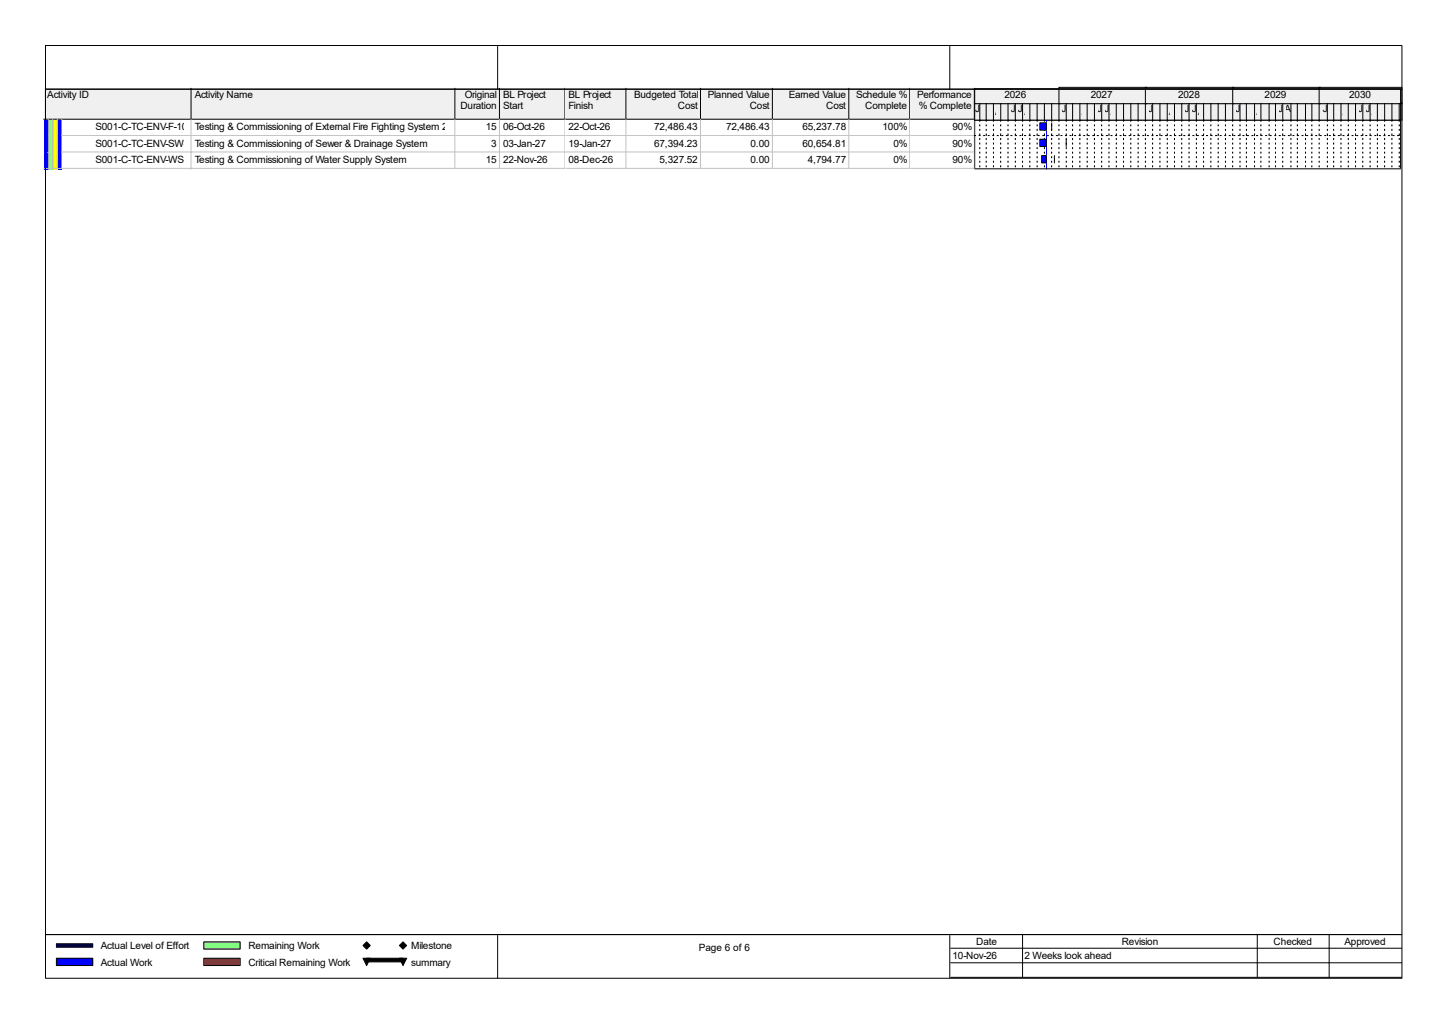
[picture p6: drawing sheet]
<svg xmlns="http://www.w3.org/2000/svg" width="420mm" height="297mm" viewBox="0 0 420 297" stroke-linecap="round" stroke-linejoin="round" font-family="sans-serif">
<path d="M12.9 25.6h42.7v9.2h-42.7z" fill="#f0f0f0"/>
<path d="M55.4 25.6v8.9h-42.7" fill="none" stroke="#000" stroke-width=".29"/>
<path d="M55.6 25.6h76.5v9.2h-76.5z" fill="#f0f0f0"/>
<path d="M131.8 25.6v8.9h-76.4" fill="none" stroke="#000" stroke-width=".29"/>
<path d="M132.1 25.6h12.9v9.2h-12.9z" fill="#f0f0f0"/>
<path d="M144.8 25.6v8.9h-13" fill="none" stroke="#000" stroke-width=".29"/>
<path d="M145 25.6h19v9.2h-19z" fill="#f0f0f0"/>
<path d="M163.8 25.6v8.9h-19" fill="none" stroke="#000" stroke-width=".29"/>
<path d="M164 25.6h17.7v9.2h-17.7z" fill="#f0f0f0"/>
<path d="M181.4 25.6v8.9h-17.6" fill="none" stroke="#000" stroke-width=".29"/>
<path d="M181.7 25.6h21.6v9.2h-21.6z" fill="#f0f0f0"/>
<path d="M203 25.6v8.9h-21.6" fill="none" stroke="#000" stroke-width=".29"/>
<path d="M203.3 25.6h20.9v9.2h-20.9z" fill="#f0f0f0"/>
<path d="M223.9 25.6v8.9h-20.9" fill="none" stroke="#000" stroke-width=".29"/>
<path d="M224.2 25.6h22.1v9.2h-22.1z" fill="#f0f0f0"/>
<path d="M246 25.6v8.9h-22.1" fill="none" stroke="#000" stroke-width=".29"/>
<path d="M246.3 25.6h17.6v9.2h-17.6z" fill="#f0f0f0"/>
<path d="M263.7 25.6v8.9h-17.7" fill="none" stroke="#000" stroke-width=".29"/>
<path d="M263.9 25.6h18.8v9.2h-18.8z" fill="#f0f0f0"/>
<path d="M282.4 25.6v8.9h-18.7" fill="none" stroke="#000" stroke-width=".29"/>
<path d="M12.9 34.8h1.3v4.7h-1.3z" fill="#00f"/>
<path d="M14 34.5v5.1" fill="none" stroke="#c0c0c0" stroke-width=".29"/>
<path d="M14.2 34.8h1.4v4.7h-1.4z" fill="#80ff80"/>
<path d="M15.3 34.5v5.1" fill="none" stroke="#c0c0c0" stroke-width=".29"/>
<path d="M15.6 34.8h1.3v4.7h-1.3z" fill="#ff0"/>
<path d="M16.6 34.5v5.1" fill="none" stroke="#c0c0c0" stroke-width=".29"/>
<path d="M16.9 34.8h1.3v4.7h-1.3z" fill="#00f"/>
<path d="M17.9 34.5v5.1" fill="none" stroke="#c0c0c0" stroke-width=".29"/>
<path d="M18.2 34.8h37.4v4.7h-37.4z" fill="#fff"/>
<path d="M17.9 39.3h37.7M55.4 34.5v5.1" fill="none" stroke="#c0c0c0" stroke-width=".29"/>
<g fill="#fff">
<path d="M55.6 34.8h76.5v4.7h-76.5z"/>
<path d="M56.2 35.1h75.1v4.2h-75.1z"/>
</g>
<path d="M131.8 34.5v4.8h-76.2" fill="none" stroke="#c0c0c0" stroke-width=".29"/>
<g fill="#fff">
<path d="M132.1 34.8h12.9v4.7h-12.9z"/>
<path d="M132.6 35.1h11.6v4.2h-11.6z"/>
</g>
<path d="M144.8 34.5v4.8h-12.7" fill="none" stroke="#c0c0c0" stroke-width=".29"/>
<g fill="#fff">
<path d="M145 34.8h19v4.7h-19z"/>
<path d="M145.5 35.1h17.7v4.2h-17.7z"/>
</g>
<path d="M163.8 34.5v4.8h-18.8" fill="none" stroke="#c0c0c0" stroke-width=".29"/>
<g fill="#fff">
<path d="M164 34.8h17.7v4.7h-17.7z"/>
<path d="M164.5 35.1h16.4v4.2h-16.4z"/>
</g>
<path d="M181.4 34.5v4.8h-17.4" fill="none" stroke="#c0c0c0" stroke-width=".29"/>
<g fill="#fff">
<path d="M181.7 34.8h21.6v4.7h-21.6z"/>
<path d="M182.2 35.1h20.3v4.2h-20.3z"/>
</g>
<path d="M203 34.5v4.8h-21.3" fill="none" stroke="#c0c0c0" stroke-width=".29"/>
<g fill="#fff">
<path d="M203.3 34.8h20.9v4.7h-20.9z"/>
<path d="M203.8 35.1h19.6v4.2h-19.6z"/>
</g>
<path d="M223.9 34.5v4.8h-20.6" fill="none" stroke="#c0c0c0" stroke-width=".29"/>
<g fill="#fff">
<path d="M224.2 34.8h22.1v4.7h-22.1z"/>
<path d="M224.7 35.1h20.8v4.2h-20.8z"/>
</g>
<path d="M246 34.5v4.8h-21.9" fill="none" stroke="#c0c0c0" stroke-width=".29"/>
<g fill="#fff">
<path d="M246.3 34.8h17.6v4.7h-17.6z"/>
<path d="M246.8 35.1h16.3v4.2h-16.3z"/>
</g>
<path d="M263.7 34.5v4.8h-17.4" fill="none" stroke="#c0c0c0" stroke-width=".29"/>
<g fill="#fff">
<path d="M263.9 34.8h18.8v4.7h-18.8z"/>
<path d="M264.5 35.1h17.4v4.2h-17.4z"/>
</g>
<path d="M282.4 34.5v4.8h-18.4" fill="none" stroke="#c0c0c0" stroke-width=".29"/>
<path d="M12.9 39.5h1.3v4.8h-1.3z" fill="#00f"/>
<path d="M14 39.3v5" fill="none" stroke="#c0c0c0" stroke-width=".29"/>
<path d="M14.2 39.5h1.4v4.8h-1.4z" fill="#80ff80"/>
<path d="M15.3 39.3v5" fill="none" stroke="#c0c0c0" stroke-width=".29"/>
<path d="M15.6 39.5h1.3v4.8h-1.3z" fill="#ff0"/>
<path d="M16.6 39.3v5" fill="none" stroke="#c0c0c0" stroke-width=".29"/>
<path d="M16.9 39.5h1.3v4.8h-1.3z" fill="#00f"/>
<path d="M17.9 39.3v5" fill="none" stroke="#c0c0c0" stroke-width=".29"/>
<path d="M18.2 39.5h37.4v4.8h-37.4z" fill="#fff"/>
<path d="M55.4 39.3v5M17.9 44h37.7" fill="none" stroke="#c0c0c0" stroke-width=".29"/>
<g fill="#fff">
<path d="M55.6 39.5h76.5v4.8h-76.5z"/>
<path d="M56.2 39.8h75.1v4.2h-75.1z"/>
</g>
<path d="M131.8 39.3v4.7h-76.2" fill="none" stroke="#c0c0c0" stroke-width=".29"/>
<g fill="#fff">
<path d="M132.1 39.5h12.9v4.8h-12.9z"/>
<path d="M132.6 39.8h11.6v4.2h-11.6z"/>
</g>
<path d="M144.8 39.3v4.7h-12.7" fill="none" stroke="#c0c0c0" stroke-width=".29"/>
<g fill="#fff">
<path d="M145 39.5h19v4.8h-19z"/>
<path d="M145.5 39.8h17.7v4.2h-17.7z"/>
</g>
<path d="M163.8 39.3v4.7h-18.8" fill="none" stroke="#c0c0c0" stroke-width=".29"/>
<g fill="#fff">
<path d="M164 39.5h17.7v4.8h-17.7z"/>
<path d="M164.5 39.8h16.4v4.2h-16.4z"/>
</g>
<path d="M181.4 39.3v4.7h-17.4" fill="none" stroke="#c0c0c0" stroke-width=".29"/>
<g fill="#fff">
<path d="M181.7 39.5h21.6v4.8h-21.6z"/>
<path d="M182.2 39.8h20.3v4.2h-20.3z"/>
</g>
<path d="M203 39.3v4.7h-21.3" fill="none" stroke="#c0c0c0" stroke-width=".29"/>
<g fill="#fff">
<path d="M203.3 39.5h20.9v4.8h-20.9z"/>
<path d="M203.8 39.8h19.6v4.2h-19.6z"/>
</g>
<path d="M223.9 39.3v4.7h-20.6" fill="none" stroke="#c0c0c0" stroke-width=".29"/>
<g fill="#fff">
<path d="M224.2 39.5h22.1v4.8h-22.1z"/>
<path d="M224.7 39.8h20.8v4.2h-20.8z"/>
</g>
<path d="M246 39.3v4.7h-21.9" fill="none" stroke="#c0c0c0" stroke-width=".29"/>
<g fill="#fff">
<path d="M246.3 39.5h17.6v4.8h-17.6z"/>
<path d="M246.8 39.8h16.3v4.2h-16.3z"/>
</g>
<path d="M263.7 39.3v4.7h-17.4" fill="none" stroke="#c0c0c0" stroke-width=".29"/>
<g fill="#fff">
<path d="M263.9 39.5h18.8v4.8h-18.8z"/>
<path d="M264.5 39.8h17.4v4.2h-17.4z"/>
</g>
<path d="M282.4 39.3v4.7h-18.4" fill="none" stroke="#c0c0c0" stroke-width=".29"/>
<path d="M12.9 44.3h1.3v4.8h-1.3z" fill="#00f"/>
<path d="M12.7 48.8h1.5M14 44v5" fill="none" stroke="#c0c0c0" stroke-width=".29"/>
<path d="M14.2 44.3h1.4v4.8h-1.4z" fill="#80ff80"/>
<path d="M14 48.8h1.6M15.3 44v5" fill="none" stroke="#c0c0c0" stroke-width=".29"/>
<path d="M15.6 44.3h1.3v4.8h-1.3z" fill="#ff0"/>
<path d="M15.3 48.8h1.6M16.6 44v5" fill="none" stroke="#c0c0c0" stroke-width=".29"/>
<path d="M16.9 44.3h1.3v4.8h-1.3z" fill="#00f"/>
<path d="M16.6 48.8h1.6M17.9 44v5" fill="none" stroke="#c0c0c0" stroke-width=".29"/>
<path d="M18.2 44.3h37.4v4.8h-37.4z" fill="#fff"/>
<path d="M17.9 48.8h37.7M55.4 44v5" fill="none" stroke="#c0c0c0" stroke-width=".29"/>
<g fill="#fff">
<path d="M55.6 44.3h76.5v4.8h-76.5z"/>
<path d="M56.2 44.6h75.1v4.2h-75.1z"/>
</g>
<path d="M131.8 44v4.8h-76.2" fill="none" stroke="#c0c0c0" stroke-width=".29"/>
<g fill="#fff">
<path d="M132.1 44.3h12.9v4.8h-12.9z"/>
<path d="M132.6 44.6h11.6v4.2h-11.6z"/>
</g>
<path d="M144.8 44v4.8h-12.7" fill="none" stroke="#c0c0c0" stroke-width=".29"/>
<g fill="#fff">
<path d="M145 44.3h19v4.8h-19z"/>
<path d="M145.5 44.6h17.7v4.2h-17.7z"/>
</g>
<path d="M163.8 44v4.8h-18.8" fill="none" stroke="#c0c0c0" stroke-width=".29"/>
<g fill="#fff">
<path d="M164 44.3h17.7v4.8h-17.7z"/>
<path d="M164.5 44.6h16.4v4.2h-16.4z"/>
</g>
<path d="M181.4 44v4.8h-17.4" fill="none" stroke="#c0c0c0" stroke-width=".29"/>
<g fill="#fff">
<path d="M181.7 44.3h21.6v4.8h-21.6z"/>
<path d="M182.2 44.6h20.3v4.2h-20.3z"/>
</g>
<path d="M203 44v4.8h-21.3" fill="none" stroke="#c0c0c0" stroke-width=".29"/>
<g fill="#fff">
<path d="M203.3 44.3h20.9v4.8h-20.9z"/>
<path d="M203.8 44.6h19.6v4.2h-19.6z"/>
</g>
<path d="M223.9 44v4.8h-20.6" fill="none" stroke="#c0c0c0" stroke-width=".29"/>
<g fill="#fff">
<path d="M224.2 44.3h22.1v4.8h-22.1z"/>
<path d="M224.7 44.6h20.8v4.2h-20.8z"/>
</g>
<path d="M246 44v4.8h-21.9" fill="none" stroke="#c0c0c0" stroke-width=".29"/>
<g fill="#fff">
<path d="M246.3 44.3h17.6v4.8h-17.6z"/>
<path d="M246.8 44.6h16.3v4.2h-16.3z"/>
</g>
<path d="M263.7 44v4.8h-17.4" fill="none" stroke="#c0c0c0" stroke-width=".29"/>
<g fill="#fff">
<path d="M263.9 44.3h18.8v4.8h-18.8z"/>
<path d="M264.5 44.6h17.4v4.2h-17.4z"/>
</g>
<path d="M282.4 44v4.8h-18.4" fill="none" stroke="#c0c0c0" stroke-width=".29"/>
<path d="M282.4 25.6h123.7v23.5h-123.7z" fill="#fff"/>
<path d="M282.4 25.5h123.4v9.3h-123.4z" fill-rule="evenodd" fill="#f0f0f0" stroke="#000" stroke-width=".29"/>
<g fill="none" stroke="#000" stroke-width=".29">
<path d="M284 34.8v.5M284 36.1v.6M284 37.4v.6M284 38.8v.5M285.8 34.8v.5M285.8 36.1v.6M285.8 37.4v.6M285.8 38.8v.5M287.9 34.8v.5M287.9 36.1v.6M287.9 37.4v.6M287.9 38.8v.5"/>
<path d="M290.1 34.8v.5M290.1 36.1v.6M290.1 37.4v.6M290.1 38.8v.5M292.2 34.8v.5M292.2 36.1v.6M292.2 37.4v.6M292.2 38.8v.5M294.3 34.8v.5M294.3 36.1v.6M294.3 37.4v.6M294.3 38.8v.5"/>
<path d="M296.4 34.8v.5M296.4 36.1v.6M296.4 37.4v.6M296.4 38.8v.5M298.5 34.8v.5M298.5 36.1v.6M298.5 37.4v.6M298.5 38.8v.5M300.6 34.8v.5M300.6 36.1v.6M300.6 37.4v.6M300.6 38.8v.5"/>
<path d="M302.7 34.8v.5M302.7 36.1v.6M302.7 37.4v.6M302.7 38.8v.5M304.8 34.8v.5M304.8 36.1v.6M304.8 37.4v.6M304.8 38.8v.5M306.9 34.8v.5M306.9 36.1v.6M306.9 37.4v.6M306.9 38.8v.5"/>
<path d="M309 34.8v.5M309 36.1v.6M309 37.4v.6M309 38.8v.5M310.9 34.8v.5M310.9 36.1v.6M310.9 37.4v.6M310.9 38.8v.5M313 34.8v.5M313 36.1v.6M313 37.4v.6M313 38.8v.5"/>
<path d="M315.1 34.8v.5M315.1 36.1v.6M315.1 37.4v.6M315.1 38.8v.5M317.2 34.8v.5M317.2 36.1v.6M317.2 37.4v.6M317.2 38.8v.5M319.3 34.8v.5M319.3 36.1v.6M319.3 37.4v.6M319.3 38.8v.5"/>
<path d="M321.4 34.8v.5M321.4 36.1v.6M321.4 37.4v.6M321.4 38.8v.5M323.5 34.8v.5M323.5 36.1v.6M323.5 37.4v.6M323.5 38.8v.5M325.7 34.8v.5M325.7 36.1v.6M325.7 37.4v.6M325.7 38.8v.5"/>
<path d="M327.8 34.8v.5M327.8 36.1v.6M327.8 37.4v.6M327.8 38.8v.5M329.9 34.8v.5M329.9 36.1v.6M329.9 37.4v.6M329.9 38.8v.5M332 34.8v.5M332 36.1v.6M332 37.4v.6M332 38.8v.5"/>
<path d="M334.1 34.8v.5M334.1 36.1v.6M334.1 37.4v.6M334.1 38.8v.5M336.2 34.8v.5M336.2 36.1v.6M336.2 37.4v.6M336.2 38.8v.5M338.3 34.8v.5M338.3 36.1v.6M338.3 37.4v.6M338.3 38.8v.5"/>
<path d="M340.4 34.8v.5M340.4 36.1v.6M340.4 37.4v.6M340.4 38.8v.5M342.5 34.8v.5M342.5 36.1v.6M342.5 37.4v.6M342.5 38.8v.5M344.6 34.8v.5M344.6 36.1v.6M344.6 37.4v.6M344.6 38.8v.5"/>
<path d="M346.8 34.8v.5M346.8 36.1v.6M346.8 37.4v.6M346.8 38.8v.5M348.9 34.8v.5M348.9 36.1v.6M348.9 37.4v.6M348.9 38.8v.5M351 34.8v.5M351 36.1v.6M351 37.4v.6M351 38.8v.5"/>
<path d="M353.1 34.8v.5M353.1 36.1v.6M353.1 37.4v.6M353.1 38.8v.5M355.2 34.8v.5M355.2 36.1v.6M355.2 37.4v.6M355.2 38.8v.5M357.3 34.8v.5M357.3 36.1v.6M357.3 37.4v.6M357.3 38.8v.5"/>
<path d="M359.4 34.8v.5M359.4 36.1v.6M359.4 37.4v.6M359.4 38.8v.5M361.3 34.8v.5M361.3 36.1v.6M361.3 37.4v.6M361.3 38.8v.5M363.6 34.8v.5M363.6 36.1v.6M363.6 37.4v.6M363.6 38.8v.5"/>
<path d="M365.5 34.8v.5M365.5 36.1v.6M365.5 37.4v.6M365.5 38.8v.5M367.8 34.8v.5M367.8 36.1v.6M367.8 37.4v.6M367.8 38.8v.5M369.7 34.8v.5M369.7 36.1v.6M369.7 37.4v.6M369.7 38.8v.5"/>
<path d="M371.8 34.8v.5M371.8 36.1v.6M371.8 37.4v.6M371.8 38.8v.5M374.2 34.8v.5M374.2 36.1v.6M374.2 37.4v.6M374.2 38.8v.5M376 34.8v.5M376 36.1v.6M376 37.4v.6M376 38.8v.5"/>
<path d="M378.4 34.8v.5M378.4 36.1v.6M378.4 37.4v.6M378.4 38.8v.5M380.2 34.8v.5M380.2 36.1v.6M380.2 37.4v.6M380.2 38.8v.5M382.3 34.8v.5M382.3 36.1v.6M382.3 37.4v.6M382.3 38.8v.5"/>
<path d="M384.7 34.8v.5M384.7 36.1v.6M384.7 37.4v.6M384.7 38.8v.5M386.6 34.8v.5M386.6 36.1v.6M386.6 37.4v.6M386.6 38.8v.5M388.7 34.8v.5M388.7 36.1v.6M388.7 37.4v.6M388.7 38.8v.5"/>
<path d="M390.8 34.8v.5M390.8 36.1v.6M390.8 37.4v.6M390.8 38.8v.5M392.9 34.8v.5M392.9 36.1v.6M392.9 37.4v.6M392.9 38.8v.5M395 34.8v.5M395 36.1v.6M395 37.4v.6M395 38.8v.5"/>
<path d="M397.1 34.8v.5M397.1 36.1v.6M397.1 37.4v.6M397.1 38.8v.5M399.2 34.8v.5M399.2 36.1v.6M399.2 37.4v.6M399.2 38.8v.5M401.3 34.8v.5M401.3 36.1v.6M401.3 37.4v.6M401.3 38.8v.5"/>
<path d="M403.4 34.8v.5M403.4 36.1v.6M403.4 37.4v.6M403.4 38.8v.5M405.6 34.8v.5M405.6 36.1v.6M405.6 37.4v.6M405.6 38.8v.5M284 40.1v.5M284 41.4v.5M284 42.7v.5M284 44v.6"/>
<path d="M284 45.4v.5M284 46.7v.5M284 48v.5M285.8 40.1v.5M285.8 41.4v.5M285.8 42.7v.5M285.8 44v.6M285.8 45.4v.5M285.8 46.7v.5M285.8 48v.5M287.9 40.1v.5M287.9 41.4v.5"/>
<path d="M287.9 42.7v.5M287.9 44v.6M287.9 45.4v.5M287.9 46.7v.5M287.9 48v.5M290.1 40.1v.5M290.1 41.4v.5M290.1 42.7v.5M290.1 44v.6M290.1 45.4v.5M290.1 46.7v.5M290.1 48v.5"/>
<path d="M292.2 40.1v.5M292.2 41.4v.5M292.2 42.7v.5M292.2 44v.6M292.2 45.4v.5M292.2 46.7v.5M292.2 48v.5M294.3 40.1v.5M294.3 41.4v.5M294.3 42.7v.5M294.3 44v.6M294.3 45.4v.5"/>
<path d="M294.3 46.7v.5M294.3 48v.5M296.4 40.1v.5M296.4 41.4v.5M296.4 42.7v.5M296.4 44v.6M296.4 45.4v.5M296.4 46.7v.5M296.4 48v.5M298.5 40.1v.5M298.5 41.4v.5M298.5 42.7v.5"/>
<path d="M298.5 44v.6M298.5 45.4v.5M298.5 46.7v.5M298.5 48v.5M300.6 40.1v.5M300.6 41.4v.5M300.6 42.7v.5M300.6 44v.6M300.6 45.4v.5M300.6 46.7v.5M300.6 48v.5M302.7 40.1v.5"/>
<path d="M302.7 41.4v.5M302.7 42.7v.5M302.7 44v.6M302.7 45.4v.5M302.7 46.7v.5M302.7 48v.5M304.8 40.1v.5M304.8 41.4v.5M304.8 42.7v.5M304.8 44v.6M304.8 45.4v.5M304.8 46.7v.5"/>
<path d="M304.8 48v.5M306.9 40.1v.5M306.9 41.4v.5M306.9 42.7v.5M306.9 44v.6M306.9 45.4v.5M306.9 46.7v.5M306.9 48v.5M309 40.1v.5M309 41.4v.5M309 42.7v.5M309 44v.6"/>
<path d="M309 45.4v.5M309 46.7v.5M309 48v.5M310.9 40.1v.5M310.9 41.4v.5M310.9 42.7v.5M310.9 44v.6M310.9 45.4v.5M310.9 46.7v.5M310.9 48v.5M313 40.1v.5M313 41.4v.5"/>
<path d="M313 42.7v.5M313 44v.6M313 45.4v.5M313 46.7v.5M313 48v.5M315.1 40.1v.5M315.1 41.4v.5M315.1 42.7v.5M315.1 44v.6M315.1 45.4v.5M315.1 46.7v.5M315.1 48v.5"/>
<path d="M317.2 40.1v.5M317.2 41.4v.5M317.2 42.7v.5M317.2 44v.6M317.2 45.4v.5M317.2 46.7v.5M317.2 48v.5M319.3 40.1v.5M319.3 41.4v.5M319.3 42.7v.5M319.3 44v.6M319.3 45.4v.5"/>
<path d="M319.3 46.7v.5M319.3 48v.5M321.4 40.1v.5M321.4 41.4v.5M321.4 42.7v.5M321.4 44v.6M321.4 45.4v.5M321.4 46.7v.5M321.4 48v.5M323.5 40.1v.5M323.5 41.4v.5M323.5 42.7v.5"/>
<path d="M323.5 44v.6M323.5 45.4v.5M323.5 46.7v.5M323.5 48v.5M325.7 40.1v.5M325.7 41.4v.5M325.7 42.7v.5M325.7 44v.6M325.7 45.4v.5M325.7 46.7v.5M325.7 48v.5M327.8 40.1v.5"/>
<path d="M327.8 41.4v.5M327.8 42.7v.5M327.8 44v.6M327.8 45.4v.5M327.8 46.7v.5M327.8 48v.5M329.9 40.1v.5M329.9 41.4v.5M329.9 42.7v.5M329.9 44v.6M329.9 45.4v.5M329.9 46.7v.5"/>
<path d="M329.9 48v.5M332 40.1v.5M332 41.4v.5M332 42.7v.5M332 44v.6M332 45.4v.5M332 46.7v.5M332 48v.5M334.1 40.1v.5M334.1 41.4v.5M334.1 42.7v.5M334.1 44v.6"/>
<path d="M334.1 45.4v.5M334.1 46.7v.5M334.1 48v.5M336.2 40.1v.5M336.2 41.4v.5M336.2 42.7v.5M336.2 44v.6M336.2 45.4v.5M336.2 46.7v.5M336.2 48v.5M338.3 40.1v.5M338.3 41.4v.5"/>
<path d="M338.3 42.7v.5M338.3 44v.6M338.3 45.4v.5M338.3 46.7v.5M338.3 48v.5M340.4 40.1v.5M340.4 41.4v.5M340.4 42.7v.5M340.4 44v.6M340.4 45.4v.5M340.4 46.7v.5M340.4 48v.5"/>
<path d="M342.5 40.1v.5M342.5 41.4v.5M342.5 42.7v.5M342.5 44v.6M342.5 45.4v.5M342.5 46.7v.5M342.5 48v.5M344.6 40.1v.5M344.6 41.4v.5M344.6 42.7v.5M344.6 44v.6M344.6 45.4v.5"/>
<path d="M344.6 46.7v.5M344.6 48v.5M346.8 40.1v.5M346.8 41.4v.5M346.8 42.7v.5M346.8 44v.6M346.8 45.4v.5M346.8 46.7v.5M346.8 48v.5M348.9 40.1v.5M348.9 41.4v.5M348.9 42.7v.5"/>
<path d="M348.9 44v.6M348.9 45.4v.5M348.9 46.7v.5M348.9 48v.5M351 40.1v.5M351 41.4v.5M351 42.7v.5M351 44v.6M351 45.4v.5M351 46.7v.5M351 48v.5M353.1 40.1v.5"/>
<path d="M353.1 41.4v.5M353.1 42.7v.5M353.1 44v.6M353.1 45.4v.5M353.1 46.7v.5M353.1 48v.5M355.2 40.1v.5M355.2 41.4v.5M355.2 42.7v.5M355.2 44v.6M355.2 45.4v.5M355.2 46.7v.5"/>
<path d="M355.2 48v.5M357.3 40.1v.5M357.3 41.4v.5M357.3 42.7v.5M357.3 44v.6M357.3 45.4v.5M357.3 46.7v.5M357.3 48v.5M359.4 40.1v.5M359.4 41.4v.5M359.4 42.7v.5M359.4 44v.6"/>
<path d="M359.4 45.4v.5M359.4 46.7v.5M359.4 48v.5M361.3 40.1v.5M361.3 41.4v.5M361.3 42.7v.5M361.3 44v.6M361.3 45.4v.5M361.3 46.7v.5M361.3 48v.5M363.6 40.1v.5M363.6 41.4v.5"/>
<path d="M363.6 42.7v.5M363.6 44v.6M363.6 45.4v.5M363.6 46.7v.5M363.6 48v.5M365.5 40.1v.5M365.5 41.4v.5M365.5 42.7v.5M365.5 44v.6M365.5 45.4v.5M365.5 46.7v.5M365.5 48v.5"/>
<path d="M367.8 40.1v.5M367.8 41.4v.5M367.8 42.7v.5M367.8 44v.6M367.8 45.4v.5M367.8 46.7v.5M367.8 48v.5M369.7 40.1v.5M369.7 41.4v.5M369.7 42.7v.5M369.7 44v.6M369.7 45.4v.5"/>
<path d="M369.7 46.7v.5M369.7 48v.5M371.8 40.1v.5M371.8 41.4v.5M371.8 42.7v.5M371.8 44v.6M371.8 45.4v.5M371.8 46.7v.5M371.8 48v.5M374.2 40.1v.5M374.2 41.4v.5M374.2 42.7v.5"/>
<path d="M374.2 44v.6M374.2 45.4v.5M374.2 46.7v.5M374.2 48v.5M376 40.1v.5M376 41.4v.5M376 42.7v.5M376 44v.6M376 45.4v.5M376 46.7v.5M376 48v.5M378.4 40.1v.5"/>
<path d="M378.4 41.4v.5M378.4 42.7v.5M378.4 44v.6M378.4 45.4v.5M378.4 46.7v.5M378.4 48v.5M380.2 40.1v.5M380.2 41.4v.5M380.2 42.7v.5M380.2 44v.6M380.2 45.4v.5M380.2 46.7v.5"/>
<path d="M380.2 48v.5M382.3 40.1v.5M382.3 41.4v.5M382.3 42.7v.5M382.3 44v.6M382.3 45.4v.5M382.3 46.7v.5M382.3 48v.5M384.7 40.1v.5M384.7 41.4v.5M384.7 42.7v.5M384.7 44v.6"/>
<path d="M384.7 45.4v.5M384.7 46.7v.5M384.7 48v.5M386.6 40.1v.5M386.6 41.4v.5M386.6 42.7v.5M386.6 44v.6M386.6 45.4v.5M386.6 46.7v.5M386.6 48v.5M388.7 40.1v.5M388.7 41.4v.5"/>
<path d="M388.7 42.7v.5M388.7 44v.6M388.7 45.4v.5M388.7 46.7v.5M388.7 48v.5M390.8 40.1v.5M390.8 41.4v.5M390.8 42.7v.5M390.8 44v.6M390.8 45.4v.5M390.8 46.7v.5M390.8 48v.5"/>
<path d="M392.9 40.1v.5M392.9 41.4v.5M392.9 42.7v.5M392.9 44v.6M392.9 45.4v.5M392.9 46.7v.5M392.9 48v.5M395 40.1v.5M395 41.4v.5M395 42.7v.5M395 44v.6M395 45.4v.5"/>
<path d="M395 46.7v.5M395 48v.5M397.1 40.1v.5M397.1 41.4v.5M397.1 42.7v.5M397.1 44v.6M397.1 45.4v.5M397.1 46.7v.5M397.1 48v.5M399.2 40.1v.5M399.2 41.4v.5M399.2 42.7v.5"/>
<path d="M399.2 44v.6M399.2 45.4v.5M399.2 46.7v.5M399.2 48v.5M401.3 40.1v.5M401.3 41.4v.5M401.3 42.7v.5M401.3 44v.6M401.3 45.4v.5M401.3 46.7v.5M401.3 48v.5M403.4 40.1v.5"/>
<path d="M403.4 41.4v.5M403.4 42.7v.5M403.4 44v.6M403.4 45.4v.5M403.4 46.7v.5M403.4 48v.5M405.6 40.1v.5M405.6 41.4v.5M405.6 42.7v.5M405.6 44v.6M405.6 45.4v.5M405.6 46.7v.5"/>
<path d="M405.6 48v.5"/>
</g>
<g fill="#f0f0f0">
<path d="M282.4 25.6h123.7v8.9h-123.7z"/>
<path d="M282.4 29.8h1.6v4.7h-1.6z"/>
</g>
<path d="M282.4 29.8h1.9v5h-1.9z" fill="none" stroke="#000" stroke-width=".29"/>
<path d="M284 29.8h1.8v4.7h-1.8z" fill="#f0f0f0"/>
<path d="M284 29.8h2.1v5h-2.1z" fill="none" stroke="#000" stroke-width=".29"/>
<path d="M285.8 29.8h2.2v4.7h-2.2z" fill="#f0f0f0"/>
<path d="M285.8 29.8h2.4v5h-2.4z" fill="none" stroke="#000" stroke-width=".29"/>
<path d="M288 29.8h2.1v4.7h-2.1z" fill="#f0f0f0"/>
<path d="M287.9 29.8h2.4v5h-2.4z" fill="none" stroke="#000" stroke-width=".29"/>
<path d="M290.1 29.8h2.1v4.7h-2.1z" fill="#f0f0f0"/>
<path d="M290.1 29.8h2.3v5h-2.3z" fill="none" stroke="#000" stroke-width=".29"/>
<path d="M292.2 29.8h2.1v4.7h-2.1z" fill="#f0f0f0"/>
<path d="M292.2 29.8h2.3v5h-2.3z" fill="none" stroke="#000" stroke-width=".29"/>
<path d="M294.3 29.8h2.1v4.7h-2.1z" fill="#f0f0f0"/>
<path d="M294.3 29.8h2.4v5h-2.4z" fill="none" stroke="#000" stroke-width=".29"/>
<path d="M296.4 29.8h2.1v4.7h-2.1z" fill="#f0f0f0"/>
<path d="M296.4 29.8h2.4v5h-2.4z" fill="none" stroke="#000" stroke-width=".29"/>
<path d="M298.5 29.8h2.1v4.7h-2.1z" fill="#f0f0f0"/>
<path d="M298.5 29.8h2.4v5h-2.4z" fill="none" stroke="#000" stroke-width=".29"/>
<path d="M300.6 29.8h2.1v4.7h-2.1z" fill="#f0f0f0"/>
<path d="M300.6 29.8h2.4v5h-2.4z" fill="none" stroke="#000" stroke-width=".29"/>
<path d="M302.7 29.8h2.1v4.7h-2.1z" fill="#f0f0f0"/>
<path d="M302.7 29.8h2.4v5h-2.4z" fill="none" stroke="#000" stroke-width=".29"/>
<path d="M304.8 29.8h2.1v4.7h-2.1z" fill="#f0f0f0"/>
<path d="M304.8 29.8h2.4v5h-2.4z" fill="none" stroke="#000" stroke-width=".29"/>
<path d="M306.9 29.8h2.1v4.7h-2.1z" fill="#f0f0f0"/>
<path d="M306.9 29.8h2.4v5h-2.4z" fill="none" stroke="#000" stroke-width=".29"/>
<path d="M309 29.8h1.9v4.7h-1.9z" fill="#f0f0f0"/>
<path d="M309 29.8h2.2v5h-2.2z" fill="none" stroke="#000" stroke-width=".29"/>
<path d="M310.9 29.8h2.1v4.7h-2.1z" fill="#f0f0f0"/>
<path d="M310.9 29.8h2.4v5h-2.4z" fill="none" stroke="#000" stroke-width=".29"/>
<path d="M313 29.8h2.1v4.7h-2.1z" fill="#f0f0f0"/>
<path d="M313 29.8h2.4v5h-2.4z" fill="none" stroke="#000" stroke-width=".29"/>
<path d="M315.1 29.8h2.1v4.7h-2.1z" fill="#f0f0f0"/>
<path d="M315.1 29.8h2.4v5h-2.4z" fill="none" stroke="#000" stroke-width=".29"/>
<path d="M317.2 29.8h2.1v4.7h-2.1z" fill="#f0f0f0"/>
<path d="M317.2 29.8h2.4v5h-2.4z" fill="none" stroke="#000" stroke-width=".29"/>
<path d="M319.3 29.8h2.1v4.7h-2.1z" fill="#f0f0f0"/>
<path d="M319.3 29.8h2.4v5h-2.4z" fill="none" stroke="#000" stroke-width=".29"/>
<path d="M321.4 29.8h2.2v4.7h-2.2z" fill="#f0f0f0"/>
<path d="M321.4 29.8h2.4v5h-2.4z" fill="none" stroke="#000" stroke-width=".29"/>
<path d="M323.6 29.8h2.1v4.7h-2.1z" fill="#f0f0f0"/>
<path d="M323.5 29.8h2.4v5h-2.4z" fill="none" stroke="#000" stroke-width=".29"/>
<path d="M325.7 29.8h2.1v4.7h-2.1z" fill="#f0f0f0"/>
<path d="M325.7 29.8h2.3v5h-2.3z" fill="none" stroke="#000" stroke-width=".29"/>
<path d="M327.8 29.8h2.1v4.7h-2.1z" fill="#f0f0f0"/>
<path d="M327.8 29.8h2.3v5h-2.3z" fill="none" stroke="#000" stroke-width=".29"/>
<path d="M329.9 29.8h2.1v4.7h-2.1z" fill="#f0f0f0"/>
<path d="M329.9 29.8h2.4v5h-2.4z" fill="none" stroke="#000" stroke-width=".29"/>
<path d="M332 29.8h2.1v4.7h-2.1z" fill="#f0f0f0"/>
<path d="M332 29.8h2.4v5h-2.4z" fill="none" stroke="#000" stroke-width=".29"/>
<path d="M334.1 29.8h2.1v4.7h-2.1z" fill="#f0f0f0"/>
<path d="M334.1 29.8h2.4v5h-2.4z" fill="none" stroke="#000" stroke-width=".29"/>
<path d="M336.2 29.8h2.1v4.7h-2.1z" fill="#f0f0f0"/>
<path d="M336.2 29.8h2.4v5h-2.4z" fill="none" stroke="#000" stroke-width=".29"/>
<path d="M338.3 29.8h2.1v4.7h-2.1z" fill="#f0f0f0"/>
<path d="M338.3 29.8h2.4v5h-2.4z" fill="none" stroke="#000" stroke-width=".29"/>
<path d="M340.4 29.8h2.1v4.7h-2.1z" fill="#f0f0f0"/>
<path d="M340.4 29.8h2.4v5h-2.4z" fill="none" stroke="#000" stroke-width=".29"/>
<path d="M342.5 29.8h2.1v4.7h-2.1z" fill="#f0f0f0"/>
<path d="M342.5 29.8h2.4v5h-2.4z" fill="none" stroke="#000" stroke-width=".29"/>
<path d="M344.6 29.8h2.2v4.7h-2.2z" fill="#f0f0f0"/>
<path d="M344.6 29.8h2.4v5h-2.4z" fill="none" stroke="#000" stroke-width=".29"/>
<path d="M346.8 29.8h2.1v4.7h-2.1z" fill="#f0f0f0"/>
<path d="M346.8 29.8h2.3v5h-2.3z" fill="none" stroke="#000" stroke-width=".29"/>
<path d="M348.9 29.8h2.1v4.7h-2.1z" fill="#f0f0f0"/>
<path d="M348.9 29.8h2.3v5h-2.3z" fill="none" stroke="#000" stroke-width=".29"/>
<path d="M351 29.8h2.1v4.7h-2.1z" fill="#f0f0f0"/>
<path d="M351 29.8h2.3v5h-2.3z" fill="none" stroke="#000" stroke-width=".29"/>
<path d="M353.1 29.8h2.1v4.7h-2.1z" fill="#f0f0f0"/>
<path d="M353.1 29.8h2.4v5h-2.4z" fill="none" stroke="#000" stroke-width=".29"/>
<path d="M355.2 29.8h2.1v4.7h-2.1z" fill="#f0f0f0"/>
<path d="M355.2 29.8h2.4v5h-2.4z" fill="none" stroke="#000" stroke-width=".29"/>
<path d="M357.3 29.8h2.1v4.7h-2.1z" fill="#f0f0f0"/>
<path d="M357.3 29.8h2.4v5h-2.4z" fill="none" stroke="#000" stroke-width=".29"/>
<path d="M359.4 29.8h1.9v4.7h-1.9z" fill="#f0f0f0"/>
<path d="M359.4 29.8h2.1v5h-2.1z" fill="none" stroke="#000" stroke-width=".29"/>
<path d="M361.3 29.8h2.3v4.7h-2.3z" fill="#f0f0f0"/>
<path d="M361.3 29.8h2.6v5h-2.6z" fill="none" stroke="#000" stroke-width=".29"/>
<path d="M363.6 29.8h1.9v4.7h-1.9z" fill="#f0f0f0"/>
<path d="M363.6 29.8h2.1v5h-2.1z" fill="none" stroke="#000" stroke-width=".29"/>
<path d="M365.5 29.8h2.3v4.7h-2.3z" fill="#f0f0f0"/>
<path d="M365.5 29.8h2.6v5h-2.6z" fill="none" stroke="#000" stroke-width=".29"/>
<path d="M367.8 29.8h1.9v4.7h-1.9z" fill="#f0f0f0"/>
<path d="M367.8 29.8h2.2v5h-2.2z" fill="none" stroke="#000" stroke-width=".29"/>
<path d="M369.7 29.8h2.1v4.7h-2.1z" fill="#f0f0f0"/>
<path d="M369.7 29.8h2.4v5h-2.4z" fill="none" stroke="#000" stroke-width=".29"/>
<path d="M371.8 29.8h2.4v4.7h-2.4z" fill="#f0f0f0"/>
<path d="M371.8 29.8h2.6v5h-2.6z" fill="none" stroke="#000" stroke-width=".29"/>
<path d="M374.2 29.8h1.8v4.7h-1.8z" fill="#f0f0f0"/>
<path d="M374.2 29.8h2.1v5h-2.1z" fill="none" stroke="#000" stroke-width=".29"/>
<path d="M376 29.8h2.4v4.7h-2.4z" fill="#f0f0f0"/>
<path d="M376 29.8h2.7v5h-2.7z" fill="none" stroke="#000" stroke-width=".29"/>
<path d="M378.4 29.8h1.8v4.7h-1.8z" fill="#f0f0f0"/>
<path d="M378.4 29.8h2.1v5h-2.1z" fill="none" stroke="#000" stroke-width=".29"/>
<path d="M380.2 29.8h2.2v4.7h-2.2z" fill="#f0f0f0"/>
<path d="M380.2 29.8h2.4v5h-2.4z" fill="none" stroke="#000" stroke-width=".29"/>
<path d="M382.4 29.8h2.3v4.7h-2.3z" fill="#f0f0f0"/>
<path d="M382.3 29.8h2.7v5h-2.7z" fill="none" stroke="#000" stroke-width=".29"/>
<path d="M384.7 29.8h1.9v4.7h-1.9z" fill="#f0f0f0"/>
<path d="M384.7 29.8h2.1v5h-2.1z" fill="none" stroke="#000" stroke-width=".29"/>
<path d="M386.6 29.8h2.1v4.7h-2.1z" fill="#f0f0f0"/>
<path d="M386.6 29.8h2.3v5h-2.3z" fill="none" stroke="#000" stroke-width=".29"/>
<path d="M388.7 29.8h2.1v4.7h-2.1z" fill="#f0f0f0"/>
<path d="M388.7 29.8h2.4v5h-2.4z" fill="none" stroke="#000" stroke-width=".29"/>
<path d="M390.8 29.8h2.1v4.7h-2.1z" fill="#f0f0f0"/>
<path d="M390.8 29.8h2.4v5h-2.4z" fill="none" stroke="#000" stroke-width=".29"/>
<path d="M392.9 29.8h2.1v4.7h-2.1z" fill="#f0f0f0"/>
<path d="M392.9 29.8h2.4v5h-2.4z" fill="none" stroke="#000" stroke-width=".29"/>
<path d="M395 29.8h2.1v4.7h-2.1z" fill="#f0f0f0"/>
<path d="M395 29.8h2.4v5h-2.4z" fill="none" stroke="#000" stroke-width=".29"/>
<path d="M397.1 29.8h2.1v4.7h-2.1z" fill="#f0f0f0"/>
<path d="M397.1 29.8h2.4v5h-2.4z" fill="none" stroke="#000" stroke-width=".29"/>
<path d="M399.2 29.8h2.1v4.7h-2.1z" fill="#f0f0f0"/>
<path d="M399.2 29.8h2.4v5h-2.4z" fill="none" stroke="#000" stroke-width=".29"/>
<path d="M401.3 29.8h2.1v4.7h-2.1z" fill="#f0f0f0"/>
<path d="M401.3 29.8h2.4v5h-2.4z" fill="none" stroke="#000" stroke-width=".29"/>
<path d="M403.4 29.8h2.2v4.7h-2.2z" fill="#f0f0f0"/>
<path d="M403.4 29.8h2.4v5h-2.4z" fill="none" stroke="#000" stroke-width=".29"/>
<path d="M405.6 29.8h.5v4.7h-.5z" fill="#f0f0f0"/>
<path d="M405.6 29.8h.7v5h-.7z" fill="none" stroke="#000" stroke-width=".29"/>
<path d="M282.4 25.6h24.5v4.2h-24.5z" fill="#f0f0f0"/>
<path d="M282.4 25.5v4.6h24.8v-4.6" fill="none" stroke="#000" stroke-width=".29"/>
<path d="M306.9 25.6h25.1v4.2h-25.1z" fill="#f0f0f0"/>
<path d="M306.9 25.3h25.4v4.8h-25.4z" fill="none" stroke="#000" stroke-width=".29"/>
<path d="M332 25.6h25.3v4.2h-25.3z" fill="#f0f0f0"/>
<path d="M332 25.3h25.6v4.8h-25.6z" fill="none" stroke="#000" stroke-width=".29"/>
<path d="M357.3 25.6h25.1v4.2h-25.1z" fill="#f0f0f0"/>
<path d="M357.3 25.3h25.3v4.8h-25.3z" fill="none" stroke="#000" stroke-width=".29"/>
<path d="M382.4 25.6h23.7v4.2h-23.7z" fill="#f0f0f0"/>
<path d="M382.3 25.3h24v4.8h-24z" fill="none" stroke="#000" stroke-width=".29"/>
<path d="M303.2 34.8v14.2" fill="none" stroke="#00f" stroke-width=".29"/>
<path d="M301.4 35.6h1.8v2.1h-1.8z" fill-rule="evenodd" fill="#00f" stroke="#000" stroke-width=".29"/>
<path d="M304.8 35.6v2.1z" fill-rule="evenodd" fill="#80ff80" stroke="#000" stroke-width=".29"/>
<path d="M301.4 40.3h1.8v2.2h-1.8z" fill-rule="evenodd" fill="#00f" stroke="#000" stroke-width=".29"/>
<path d="M309 40.3v2.2z" fill-rule="evenodd" fill="#80ff80" stroke="#000" stroke-width=".29"/>
<g fill="none" stroke="#000" stroke-width=".29">
<path d="M282.4 39.3h.5M283.7 39.3h.6M285 39.3h.6M286.4 39.3h.5M287.7 39.3h.5M289 39.3h.5M290.3 39.3h.6M291.6 39.3h.6M293 39.3h.5M294.3 39.3h.5M295.6 39.3h.5M296.9 39.3h.5"/>
<path d="M298.2 39.3h.6M299.6 39.3h.5M300.9 39.3h.5M302.2 39.3h.5M303.5 39.3h.5M304.8 39.3h.6M306.1 39.3h.6M307.5 39.3h.5M308.8 39.3h.5M310.1 39.3h.5M311.4 39.3h.5M312.7 39.3h.6"/>
<path d="M314.1 39.3h.5M315.4 39.3h.5M316.7 39.3h.5M318 39.3h.5M319.3 39.3h.6M320.6 39.3h.6M322 39.3h.5M323.3 39.3h.5M324.6 39.3h.5M325.9 39.3h.5M327.2 39.3h.6M328.6 39.3h.5"/>
<path d="M329.9 39.3h.5M331.2 39.3h.5M332.5 39.3h.5M333.8 39.3h.6M335.2 39.3h.5M336.5 39.3h.5M337.8 39.3h.5M339.1 39.3h.5M340.4 39.3h.6M341.7 39.3h.6M343.1 39.3h.5M344.4 39.3h.5"/>
<path d="M345.7 39.3h.5M347 39.3h.5M348.3 39.3h.6M349.7 39.3h.5M351 39.3h.5M352.3 39.3h.5M353.6 39.3h.5M354.9 39.3h.6M356.2 39.3h.6M357.6 39.3h.5M358.9 39.3h.5M360.2 39.3h.5"/>
<path d="M361.5 39.3h.5M362.8 39.3h.6M364.2 39.3h.5M365.5 39.3h.5M366.8 39.3h.5M368.1 39.3h.5M369.4 39.3h.6M370.7 39.3h.6M372.1 39.3h.5M373.4 39.3h.5M374.7 39.3h.5M376 39.3h.5"/>
<path d="M377.3 39.3h.6M378.7 39.3h.5M380 39.3h.5M381.3 39.3h.5M382.6 39.3h.5M383.9 39.3h.6M385.3 39.3h.5M386.6 39.3h.5M387.9 39.3h.5M389.2 39.3h.5M390.5 39.3h.6M391.8 39.3h.6"/>
<path d="M393.2 39.3h.5M394.5 39.3h.5M395.8 39.3h.5M397.1 39.3h.5M398.4 39.3h.6M399.8 39.3h.5M401.1 39.3h.5M402.4 39.3h.5M403.7 39.3h.5M405 39.3h.6"/>
</g>
<path d="M301.9 45.1h1.3v2.1h-1.3z" fill-rule="evenodd" fill="#00f" stroke="#000" stroke-width=".29"/>
<path d="M305.6 45.1v2.1z" fill-rule="evenodd" fill="#80ff80" stroke="#000" stroke-width=".29"/>
<g fill="#000">
<path d="M282.4 25.6h123.7v.2h-123.7zM282.4 48.8h123.7v.3h-123.7z" fill-rule="evenodd"/>
<path d="M282.4 25.8h.3v23h-.3zM405.8 25.8h.3v23h-.3z" fill-rule="evenodd"/>
</g>
<path d="M13.2 13.1v12.7h393.1v-12.6h-393.1M144.2 13.4v12.4M275.3 13.4v12.4" fill="none" stroke="#000" stroke-width=".29"/>
<path d="M16.3 273.4h10.6v1.1h-10.6z" fill-rule="evenodd" fill="#000080" stroke="#000080" stroke-width=".29"/>
<path d="M16.3 277.7h10.6v2.1h-10.6z" fill-rule="evenodd" fill="#00f" stroke="#000" stroke-width=".29"/>
<path d="M59.1 272.9h10.5v2.1h-10.5z" fill-rule="evenodd" fill="#80ff80" stroke="#000" stroke-width=".29"/>
<path d="M59.1 277.7h10.5v2.1h-10.5z" fill-rule="evenodd" fill="#f00" stroke="#000" stroke-width=".29"/>
<g fill="#000" stroke="#000" stroke-width=".29">
<path d="M105.2 277.7h2.1l-1 2.1zM115.8 277.7h2.1l-1.1 2.1z"/>
<path d="M105.2 274l1.1-1.1 1 1.1-1 1z" fill-rule="evenodd"/>
<path d="M106.3 277.7h10.5v1h-10.5z" fill-rule="evenodd"/>
<path d="M115.8 274l1-1.1 1.1 1.1-1.1 1z" fill-rule="evenodd"/>
</g>
<path d="M13.2 25.6v245.2h393.1v-245h-393.1M13.2 270.8h393.1v12.7h-393.1zM144.2 271.1v12.4M275.3 271.1v12.4M275.6 274.8h130.7M275.6 279h130.7M296.4 270.8v12.4M364.4 270.8v12.4M385.3 270.8v12.4M275.6 283.2h130.7" fill="none" stroke="#000" stroke-width=".29"/>
<g font-size="2.9">
<text x="13.7" y="28.4">Activity ID</text>
<text x="56.4" y="28.4">Activity Name</text>
<text x="134.7" y="28.4">Original</text>
<text x="145.8" y="28.4">BL Project</text>
<text x="164.8" y="28.4">BL Project</text>
<text x="183.8" y="28.4">Budgeted Total</text>
<text x="205.1" y="28.4">Planned Value</text>
<text x="228.6" y="28.4">Earned Value</text>
<text x="248.1" y="28.4">Schedule %</text>
<text x="265.8" y="28.4">Performance</text>
<text x="291.1" y="28.4">2026</text>
<text x="316.1" y="28.4">2027</text>
<text x="341.5" y="28.4">2028</text>
<text x="366.5" y="28.4">2029</text>
<text x="391" y="28.4">2030</text>
<text x="133.4" y="31.6">Duration</text>
<text x="145.8" y="31.6">Start</text>
<text x="164.8" y="31.6">Finish</text>
<text x="196.5" y="31.6">Cost</text>
<text x="217.3" y="31.6">Cost</text>
<text x="239.4" y="31.6">Cost</text>
<text x="250.8" y="31.6">Complete</text>
<text x="266.3" y="31.6">% Complete</text>
<text x="282.7" y="32.4">J</text>
<text x="288.5" y="33.2">A</text>
<text x="292.9" y="32.4">J</text>
<text x="295.1" y="32.4">J</text>
<text x="296.9" y="33.2">A</text>
<text x="307.7" y="32.4">J</text>
<text x="313.5" y="33.2">A</text>
<text x="318" y="32.4">J</text>
<text x="320.1" y="32.4">J</text>
<text x="322" y="33.2">A</text>
<text x="332.8" y="32.4">J</text>
<text x="338.8" y="33.2">A</text>
<text x="343.3" y="32.4">J</text>
<text x="345.4" y="32.4">J</text>
<text x="347.3" y="33.2">A</text>
<text x="358.1" y="32.4">J</text>
<text x="364.2" y="33.2">A</text>
<text x="370.5" y="32.4">J</text>
<text x="372.3" y="32.4">A</text>
<text x="383.4" y="32.4">J</text>
<text x="389.2" y="33.2">A</text>
<text x="393.7" y="32.4">J</text>
<text x="395.8" y="32.4">J</text>
<text x="397.6" y="33.2">A</text>
<text x="27.7" y="37.7">S001-C-TC-ENV-F-1051Testing &amp; Commissioning of External Fire Fighting System 200 Dia</text>
<text x="140.8" y="37.7">15</text>
<text x="145.8" y="37.7">06-Oct-26</text>
<text x="164.8" y="37.7">22-Oct-26</text>
<text x="189.6" y="37.7">72,486.43</text>
<text x="210.4" y="37.7">72,486.43</text>
<text x="232.6" y="37.7">65,237.78</text>
<text x="255.8" y="37.7">100%</text>
<text x="276.1" y="37.7">90%</text>
<text x="27.7" y="42.5">S001-C-TC-ENV-SW-60Testing &amp; Commissioning of Sewer &amp; Drainage System</text>
<text x="27.7" y="47.2">S001-C-TC-ENV-WS-11</text>
<text x="56.4" y="47.2">Testing &amp; Commissioning of Water Supply System</text>
<text x="140.8" y="47.2">15</text>
<text x="142.4" y="42.5">3</text>
<text x="145.8" y="42.5">03-Jan-27</text>
<text x="145.8" y="47.2">22-Nov-26</text>
<text x="164.8" y="42.5">19-Jan-27</text>
<text x="164.8" y="47.2">08-Dec-26</text>
<text x="189.6" y="42.5">67,394.23</text>
<text x="191.2" y="47.2">5,327.52</text>
<text x="217.6" y="42.5">0.00</text>
<text x="217.6" y="47.2">0.00</text>
<text x="232.6" y="42.5">60,654.81</text>
<text x="234.1" y="47.2">4,794.77</text>
<text x="259" y="42.5">0%</text>
<text x="259" y="47.2">0%</text>
<text x="276.1" y="42.5">90%</text>
<text x="276.1" y="47.2">90%</text>
<text x="29.3" y="275">Actual Level of Effort</text>
<text x="72" y="275">Remaining Work</text>
<text x="119.2" y="275">Milestone</text>
<text x="202.5" y="275.5">Page 6 of 6</text>
<text x="283" y="273.7">Date</text>
<text x="325.1" y="273.7">Revision</text>
<text x="369.1" y="273.7">Checked</text>
<text x="389.7" y="273.7">Approved</text>
<text x="29.3" y="279.8">Actual Work</text>
<text x="72" y="279.8">Critical Remaining Work</text>
<text x="119.2" y="279.8">summary</text>
<text x="276.1" y="277.9">10-Nov-26</text>
<text x="296.9" y="277.9">2 Weeks look ahead</text>
</g>
</svg>
